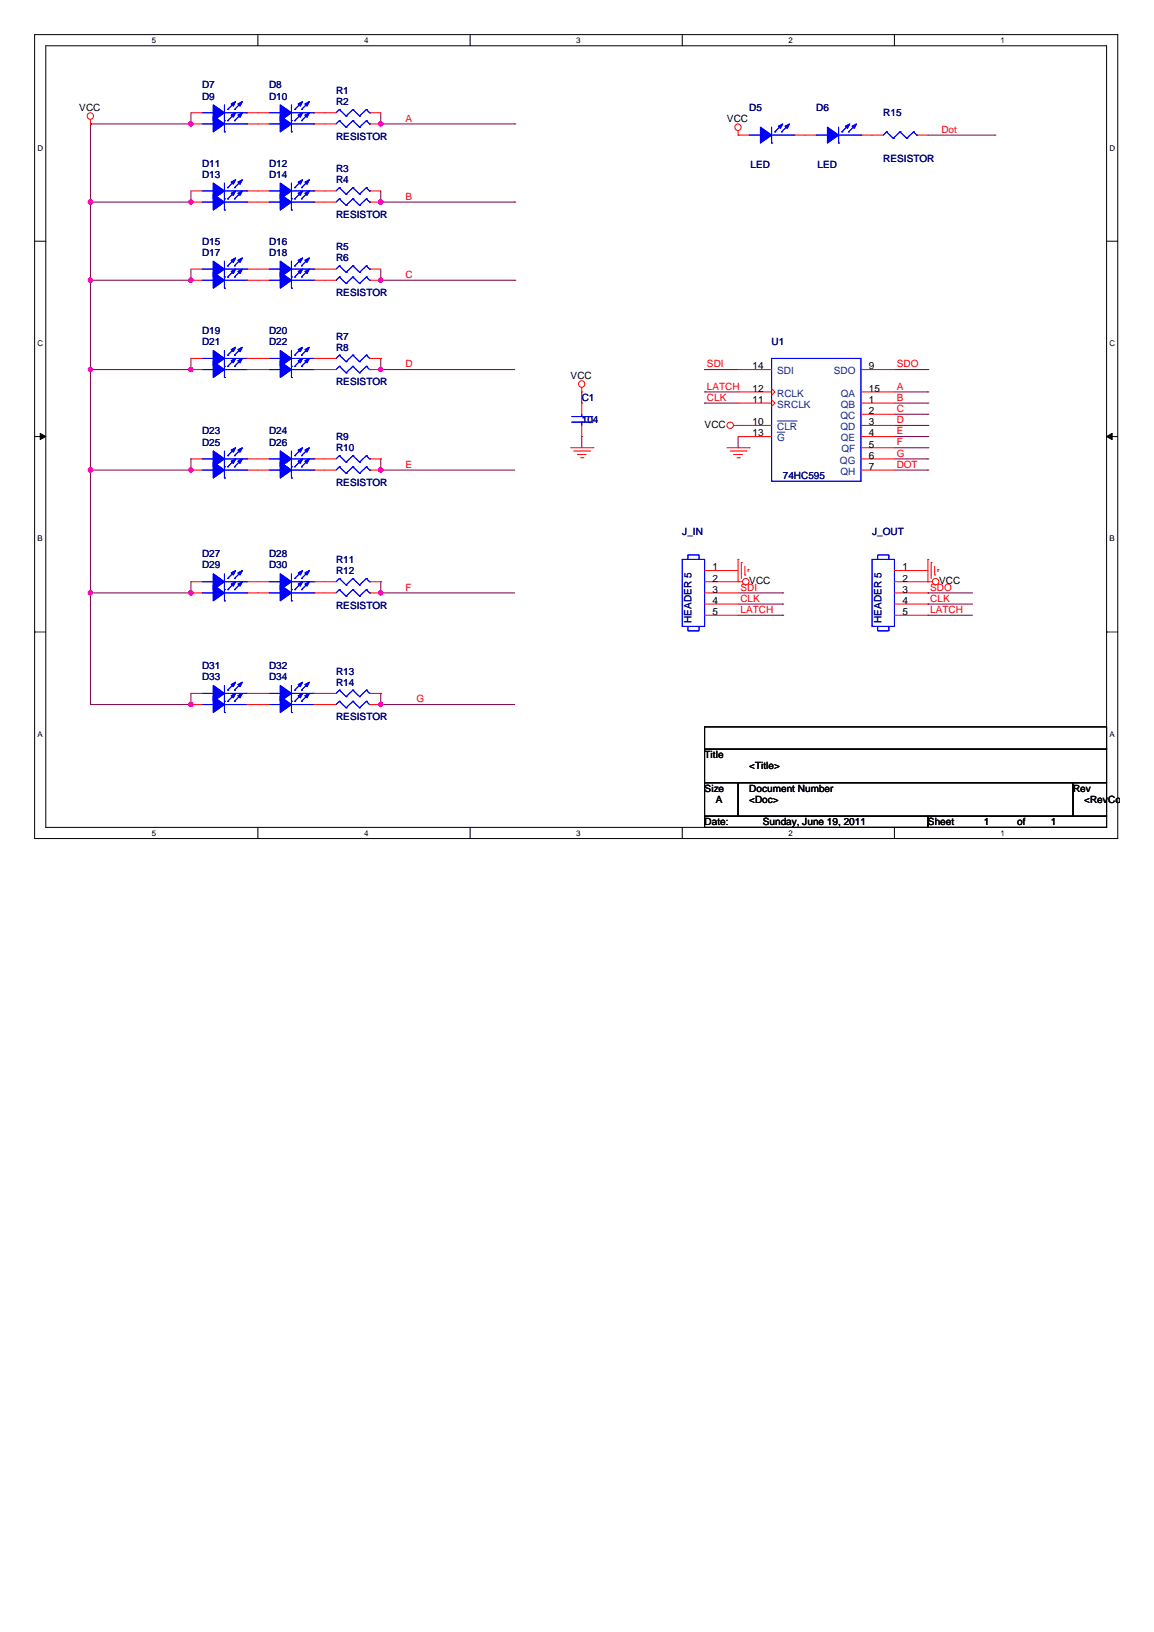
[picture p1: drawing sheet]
<svg xmlns="http://www.w3.org/2000/svg" width="210mm" height="297mm" viewBox="0 0 210 297" stroke-linecap="round" stroke-linejoin="round" font-family="sans-serif">
<path d="M6.3 6.3h197.1v146.3h-197.1zM8.3 8.3h193.1v142.3h-193.1z" fill="none" stroke="#000" stroke-width=".18"/>
<g fill="#fff">
<path d="M27.6 6.5h.8v1.6h-.8z"/>
<path d="M27.6 150.8h.8v1.6h-.8z"/>
</g>
<path d="M46.9 6.3v2M46.9 150.6v2" fill="none" stroke="#000" stroke-width=".18"/>
<g fill="#fff">
<path d="M66.2 6.5h.8v1.6h-.8z"/>
<path d="M66.2 150.8h.8v1.6h-.8z"/>
</g>
<path d="M85.5 6.3v2M85.5 150.6v2" fill="none" stroke="#000" stroke-width=".18"/>
<g fill="#fff">
<path d="M104.9 6.5h.7v1.6h-.7z"/>
<path d="M104.9 150.8h.7v1.6h-.7z"/>
</g>
<path d="M124.2 6.3v2M124.2 150.6v2" fill="none" stroke="#000" stroke-width=".18"/>
<g fill="#fff">
<path d="M143.5 6.5h.7v1.6h-.7z"/>
<path d="M143.5 150.8h.7v1.6h-.7z"/>
</g>
<path d="M162.8 6.3v2M162.8 150.6v2" fill="none" stroke="#000" stroke-width=".18"/>
<g fill="#fff">
<path d="M182.1 6.5h.7v1.6h-.7z"/>
<path d="M182.1 150.8h.7v1.6h-.7z"/>
<path d="M6.8 26.1h1v1.6h-1z"/>
<path d="M201.9 26.1h1v1.6h-1z"/>
<path d="M6.8 61.7h1v1.6h-1z"/>
<path d="M201.9 61.7h1v1.6h-1z"/>
</g>
<path d="M6.3 43.9h2M201.4 43.9h2" fill="none" stroke="#000" stroke-width=".18"/>
<g fill="#fff">
<path d="M6.8 97.2h.9v1.6h-.9z"/>
<path d="M201.9 97.2h.9v1.6h-.9z"/>
</g>
<path d="M6.3 79.5h2M201.4 79.5h2" fill="none" stroke="#000" stroke-width=".18"/>
<path d="M7.3 78.9l1 .6-1 .5zM201.4 79.5l1-.6v1.1z" fill="#000" stroke="#000" stroke-width=".18"/>
<g fill="#fff">
<path d="M6.8 132.8h.9v1.6h-.9z"/>
<path d="M201.9 132.8h.9v1.6h-.9z"/>
</g>
<path d="M6.3 115h2M201.4 115h2M128.2 132.3h73.2v4h-73.2zM128.2 136.3h73.2v6.1h-73.2zM128.2 142.4h6.1v6.1h-6.1zM128.2 148.5h40.7v2.1h-40.7zM134.3 142.4h61v6.1h-61zM168.9 148.5h32.5v2.1h-32.5zM195.3 142.4h6.1v6.1h-6.1z" fill="none" stroke="#000" stroke-width=".18"/>
<g fill="none" stroke="#800040" stroke-width=".18">
<path d="M16.5 22.6h.1M16.5 36.8h.1M16.5 22.6h18.2M16.5 36.8h18.2M16.5 22.6v105.6M34.7 22.6h.1M34.7 36.8h.1M34.7 20.5v2.1M34.7 34.7v2.1M69.3 22.6h.1M69.3 36.8h.1M69.3 20.5v2.1"/>
<path d="M69.3 34.7v2.1M69.3 22.6h24.4M69.3 36.8h24.4M93.7 22.6h.1M93.7 36.8h.1M168.9 24.6h12.2M181.1 24.6h.1M16.5 51h.1M16.5 51h18.2M34.7 51h.1M34.7 49v2M69.3 51h.1"/>
<path d="M69.3 49v2M69.3 51h24.4M93.7 51h.1M16.5 67.3h.1M34.7 65.2h.1M34.7 65.2v2.1h-18.2M69.3 65.2h.1M69.3 67.3h.1M69.3 65.2v2.1M69.3 67.3h24.4M105.9 79.5h.1M105.9 73.4h.1"/>
<path d="M105.9 71.3v2.1M105.9 79.5v2M128.2 67.3h.1M128.2 71.3h.1M128.2 73.4h.1M128.2 67.3h6.1M128.2 71.3h6.1M128.2 73.4h6.1M134.3 79.5v2M162.8 67.3h6.1M162.8 71.3h6.1M162.8 73.4h6.1"/>
<path d="M162.8 75.4h6.1M162.8 77.4h6.1M162.8 79.5h6.1M168.9 67.3h.1M168.9 71.3h.1M168.9 73.4h.1M168.9 75.4h.1M168.9 77.4h.1M168.9 79.5h.1M16.5 85.5h.1M34.7 83.5h.1M34.7 83.5v2h-18.2"/>
<path d="M69.3 83.5h.1M69.3 85.5h.1M69.3 83.5v2M69.3 85.5h24.4M134.3 81.5h.1M162.8 85.5h6.1M162.8 81.5h6.1M162.8 83.5h6.1M168.9 81.5h.1M168.9 83.5h.1M168.9 85.5h.1M16.5 107.9h.1"/>
<path d="M34.7 105.9h.1M34.7 105.9v2h-18.2M69.3 105.9h.1M69.3 107.9h.1M69.3 105.9v2M69.3 107.9h24.4M134.3 107.9h8.1M134.3 109.9h8.1M134.3 112h8.1M142.4 107.9h.1M142.4 109.9h.1M142.4 112h.1"/>
<path d="M168.9 107.9h.1M168.9 109.9h.1M168.9 112h.1M168.9 107.9h8.1M168.9 109.9h8.1M168.9 112h8.1M16.5 128.2h.1M34.7 126.2h.1M34.7 126.2v2h-18.2M69.3 126.2h.1M69.3 128.2h.1M69.3 126.2v2"/>
<path d="M69.3 128.2h24.4"/>
</g>
<g fill="#f0f" stroke="#f0f" stroke-width=".18">
<circle cx="34.7" cy="22.5" r=".4"/>
<circle cx="69.3" cy="22.5" r=".4"/>
<circle cx="34.7" cy="36.8" r=".4"/>
<circle cx="69.3" cy="36.8" r=".4"/>
<circle cx="34.7" cy="51" r=".4"/>
<circle cx="69.3" cy="51" r=".4"/>
<circle cx="34.7" cy="67.2" r=".4"/>
<circle cx="69.3" cy="67.2" r=".4"/>
<circle cx="34.7" cy="85.5" r=".4"/>
<circle cx="69.3" cy="85.5" r=".4"/>
<circle cx="34.7" cy="107.9" r=".4"/>
<circle cx="69.3" cy="107.9" r=".4"/>
<circle cx="34.7" cy="128.2" r=".4"/>
<circle cx="69.3" cy="128.2" r=".4"/>
<circle cx="16.4" cy="107.9" r=".4"/>
<circle cx="16.4" cy="36.8" r=".4"/>
<circle cx="16.4" cy="67.2" r=".4"/>
<circle cx="16.4" cy="51" r=".4"/>
<circle cx="16.4" cy="85.5" r=".4"/>
</g>
<g fill="none" stroke="#f00" stroke-width=".18">
<path d="M16.5 22.6h.1M16.5 21.8v.8M34.7 36.8h2.1M34.7 34.7h2.1M34.7 20.5h2.1M34.7 22.6h2.1M44.9 36.8h4.1M44.9 34.7h4.1M44.9 20.5h4.1M44.9 22.6h4.1M57.1 36.8h4.1M57.1 34.7h4.1"/>
<path d="M57.1 20.5h4.1M57.1 22.6h4.1M67.3 36.8h2M67.3 34.7h2M67.3 20.5h2M67.3 22.6h2M134.3 24.6h.1M134.3 23.8v.8M134.3 24.6h2M144.5 24.6h4M156.7 24.6h4M166.8 24.6h2.1"/>
<path d="M34.7 51h2.1M34.7 49h2.1M44.9 51h4.1M44.9 49h4.1M57.1 51h4.1M57.1 49h4.1M67.3 51h2M67.3 49h2M34.7 65.2h2.1M34.7 67.3h2.1M44.9 65.2h4.1M44.9 67.3h4.1"/>
<path d="M57.1 65.2h4.1M57.1 67.3h4.1M67.3 65.2h2M67.3 67.3h2M105.9 71.3h.1M105.9 70.5v.8M105.9 73.4v2M105.9 77.4v2.1M133.5 77.4h6.9M134.3 77.4h.1M134.3 67.3h6.1M134.3 79.5h6.1"/>
<path d="M134.3 73.4h6.1M134.3 71.3h6.1M140.4 72.8l.6 .6-.6 .5M140.4 70.7l.6 .6-.6 .6M156.7 77.4h6.1M156.7 67.3h6.1M156.7 79.5h6.1M156.7 73.4h6.1M156.7 71.3h6.1M156.7 75.4h6.1M34.7 85.5h2.1M34.7 83.5h2.1"/>
<path d="M44.9 85.5h4.1M44.9 83.5h4.1M57.1 85.5h4.1M57.1 83.5h4.1M67.3 85.5h2M67.3 83.5h2M103.8 81.5h4.1M104.4 82.1h2.9M105.1 82.7h.1M105.1 82.7h1.6M105.7 83.3h.4M106.1 83.3h.1"/>
<path d="M107.3 82.1h.1M107.9 81.5h.1M132.3 81.5h4M132.9 82.1h2.9M133.5 82.7h.1M133.5 82.7h1.6M134.1 83.3h.4M134.5 83.3h.1M135.8 82.1h.1M136.3 81.5h.1M156.7 81.5h6.1M156.7 85.5h6.1"/>
<path d="M156.7 83.5h6.1M34.7 105.9h2.1M34.7 107.9h2.1M44.9 105.9h4.1M44.9 107.9h4.1M57.1 105.9h4.1M57.1 107.9h4.1M67.3 105.9h2M67.3 107.9h2M128.2 105.9h6.9M128.2 107.9h6.1M128.2 103.8h6.1"/>
<path d="M128.2 109.9h6.1M128.2 112h6.1M134.3 105.9h.1M134.3 101.8h.1M134.3 101.8v4.1M134.9 102.4h.1M134.9 102.4v2.9M135.5 104.6h.1M135.5 103v1.6M136.1 103.6h.1M136.1 103.6v.4M162.8 105.9h6.9"/>
<path d="M162.8 107.9h6.1M162.8 103.8h6.1M162.8 109.9h6.1M162.8 112h6.1M168.9 105.9h.1M168.9 101.8h.1M168.9 101.8v4.1M169.5 102.4h.1M169.5 102.4v2.9M170.1 104.6h.1M170.1 103v1.6M170.7 103.6h.1"/>
<path d="M170.7 103.6v.4M34.7 126.2h2.1M34.7 128.2h2.1M44.9 126.2h4.1M44.9 128.2h4.1M57.1 126.2h4.1M57.1 128.2h4.1M67.3 126.2h2M67.3 128.2h2"/>
<circle cx="16.4" cy="21.1" r=".58"/>
<circle cx="134.3" cy="23.1" r=".58"/>
<circle cx="105.8" cy="69.9" r=".58"/>
<circle cx="132.9" cy="77.4" r=".58"/>
<circle cx="135.7" cy="105.9" r=".58"/>
<circle cx="170.3" cy="105.9" r=".58"/>
</g>
<g fill="none" stroke="#00f" stroke-width=".18">
<path d="M40.8 19.1v4.9M41.4 19.9h.1M42.7 19.9h.1M42.7 18.7l-1.3 1.2M43.9 18.7l-1.2 1.2M53 19.1v4.9M53.6 19.9h.1M54.9 19.9h.1M54.9 18.7l-1.3 1.2M56.1 18.7l-1.2 1.2M61.8 19.9h.1M61.8 19.9l-.6 .6"/>
<path d="M61.8 19.9l1.2 1.2M64.2 19.9h.1M64.2 19.9l-1.2 1.2M64.2 19.9l1.2 1.2M66.7 19.9h.1M66.7 19.9l-1.3 1.2M66.7 19.9l.6 .6M36.8 34.7h2M36.8 20.5h2M36.8 36.8h2M36.8 22.6h2M38.8 34.7h.1"/>
<path d="M38.8 20.5h.1M38.8 36.8h.1M38.8 22.6h.1M40.8 36.2h.1M40.8 22h.1M40.8 38.2h.1M40.8 24h.1M40.8 33.3v4.9M40.8 34.7h4.1M40.8 20.5h4.1M40.8 36.8h4.1M40.8 22.6h4.1"/>
<path d="M41.4 34.2h.1M41.4 36.2h.1M41.4 22h.1M42.7 34.2h.1M42.7 36.2h.1M42.7 22h.1M42.7 32.9l-1.3 1.3M42.7 35l-1.3 1.2M42.7 20.7l-1.3 1.3M43.9 32.9l-1.2 1.3M43.9 35l-1.2 1.2M43.9 20.7l-1.2 1.3"/>
<path d="M44.9 34.7h.1M44.9 20.5h.1M44.9 36.8h.1M44.9 22.6h.1M49 34.7h2M49 20.5h2M49 36.8h2M49 22.6h2M51 34.7h.1M51 20.5h.1M51 36.8h.1M51 22.6h.1"/>
<path d="M53 36.2h.1M53 22h.1M53 38.2h.1M53 24h.1M53 33.3v4.9M53 34.7h4.1M53 20.5h4.1M53 36.8h4.1M53 22.6h4.1M53.6 34.2h.1M53.6 36.2h.1M53.6 22h.1"/>
<path d="M54.9 34.2h.1M54.9 36.2h.1M54.9 22h.1M54.9 20.7l-1.3 1.3M54.9 35l-1.3 1.2M54.9 32.9l-1.3 1.3M56.1 20.7l-1.2 1.3M56.1 35l-1.2 1.2M56.1 32.9l-1.2 1.3M57.1 34.7h.1M57.1 20.5h.1M57.1 36.8h.1"/>
<path d="M57.1 22.6h.1M61.8 36.2h.1M61.8 22h.1M61.8 34.2h.1M61.8 36.2l-.6 .6M61.8 36.2l1.2 1.2M61.8 22l-.6 .6M61.8 22l1.2 1.1M61.8 34.2l-.6 .5M61.8 34.2l1.2 1.1M63 37.4h.1M63 21.1h.1"/>
<path d="M63 23.1h.1M63 35.3h.1M64.2 36.2h.1M64.2 22h.1M64.2 34.2h.1M64.2 36.2l-1.2 1.2M64.2 36.2l1.2 1.2M64.2 22l-1.2 1.1M64.2 22l1.2 1.1M64.2 34.2l-1.2 1.1M64.2 34.2l1.2 1.1M65.4 37.4h.1"/>
<path d="M65.4 21.1h.1M65.4 23.1h.1M65.4 35.3h.1M66.7 36.2h.1M66.7 22h.1M66.7 34.2h.1M66.7 36.2l-1.3 1.2M66.7 36.2l.6 .6M66.7 22l-1.3 1.1M66.7 22l.6 .6M66.7 34.2l-1.3 1.1M66.7 34.2l.6 .5"/>
<path d="M67.3 36.8h.1M67.3 20.5h.1M67.3 22.6h.1M67.3 34.7h.1M136.3 24.6h2.1M138.4 24.6h.1M140.4 26h.1M140.4 23.1v2.9M140.4 24.6h4.1M141 24h.1M142.2 24h.1M142.2 22.8l-1.2 1.2"/>
<path d="M143.5 22.8l-1.3 1.2M144.5 24.6h.1M148.5 24.6h2.1M150.6 24.6h.1M152.6 26h.1M152.6 24.6h4.1M152.6 23.1v2.9M153.2 24h.1M154.4 24h.1M154.4 22.8l-1.2 1.2M155.7 22.8l-1.3 1.2M156.7 24.6h.1"/>
<path d="M161.3 24h.1M161.3 24l-.6 .6M161.3 24l1.3 1.2M162.6 25.2h.1M163.8 24h.1M163.8 24l-1.2 1.2M163.8 24l1.2 1.2M165 25.2h.1M166.2 24h.1M166.2 24l-1.2 1.2M166.2 24l.6 .6M166.8 24.6h.1"/>
<path d="M36.8 49h2M36.8 51h2M38.8 49h.1M38.8 51h.1M40.8 50.4h.1M40.8 52.4h.1M40.8 47.5v4.9M40.8 49h4.1M40.8 51h4.1M41.4 48.4h.1M41.4 50.4h.1M42.7 48.4h.1"/>
<path d="M42.7 50.4h.1M42.7 47.2l-1.3 1.2M42.7 49.2l-1.3 1.2M43.9 47.2l-1.2 1.2M43.9 49.2l-1.2 1.2M44.9 49h.1M44.9 51h.1M49 49h2M49 51h2M51 49h.1M51 51h.1M53 50.4h.1"/>
<path d="M53 52.4h.1M53 47.5v4.9M53 49h4.1M53 51h4.1M53.6 48.4h.1M53.6 50.4h.1M54.9 48.4h.1M54.9 50.4h.1M54.9 47.2l-1.3 1.2M54.9 49.2l-1.3 1.2M56.1 47.2l-1.2 1.2M56.1 49.2l-1.2 1.2"/>
<path d="M57.1 49h.1M57.1 51h.1M61.8 50.4h.1M61.8 48.4h.1M61.8 50.4l-.6 .6M61.8 50.4l1.2 1.2M61.8 48.4l-.6 .6M61.8 48.4l1.2 1.2M63 51.6h.1M63 49.6h.1M64.2 50.4h.1M64.2 48.4h.1"/>
<path d="M64.2 50.4l-1.2 1.2M64.2 50.4l1.2 1.2M64.2 48.4l-1.2 1.2M64.2 48.4l1.2 1.2M65.4 51.6h.1M65.4 49.6h.1M66.7 50.4h.1M66.7 48.4h.1M66.7 50.4l-1.3 1.2M66.7 50.4l.6 .6M66.7 48.4l-1.3 1.2M66.7 48.4l.6 .6"/>
<path d="M67.3 51h.1M67.3 49h.1M36.8 65.2h2M36.8 67.3h2M38.8 65.2h.1M38.8 67.3h.1M40.8 66.7h.1M40.8 68.7h.1M40.8 63.8v4.9M40.8 65.2h4.1M40.8 67.3h4.1M41.4 64.6h.1"/>
<path d="M41.4 66.7h.1M42.7 64.6h.1M42.7 66.7h.1M42.7 63.4l-1.3 1.2M42.7 65.4l-1.3 1.3M43.9 63.4l-1.2 1.2M43.9 65.4l-1.2 1.3M44.9 65.2h.1M44.9 67.3h.1M49 65.2h2M49 67.3h2M51 65.2h.1"/>
<path d="M51 67.3h.1M53 66.7h.1M53 68.7h.1M53 63.8v4.9M53 65.2h4.1M53 67.3h4.1M53.6 64.6h.1M53.6 66.7h.1M54.9 64.6h.1M54.9 66.7h.1M54.9 63.4l-1.3 1.2M54.9 65.4l-1.3 1.3"/>
<path d="M56.1 63.4l-1.2 1.2M56.1 65.4l-1.2 1.3M57.1 65.2h.1M57.1 67.3h.1M61.8 64.6h.1M61.8 66.7h.1M61.8 64.6l-.6 .6M61.8 64.6l1.2 1.2M61.8 66.7l-.6 .6M61.8 66.7l1.2 1.2M63 65.8h.1M63 67.9h.1"/>
<path d="M64.2 64.6h.1M64.2 66.7h.1M64.2 64.6l-1.2 1.2M64.2 64.6l1.2 1.2M64.2 66.7l-1.2 1.2M64.2 66.7l1.2 1.2M65.4 65.8h.1M65.4 67.9h.1M66.7 64.6h.1M66.7 66.7h.1M66.7 64.6l-1.3 1.2M66.7 64.6l.6 .6"/>
<path d="M66.7 66.7l-1.3 1.2M66.7 66.7l.6 .6M67.3 65.2h.1M67.3 67.3h.1M104 76.8h3.7M104 75.8h3.7M105.9 75.8h.1M105.9 76.8h.1M105.9 75.4v.4M105.9 76.8v.6M107.7 76.8h.1M107.7 75.8h.1"/>
<path d="M140.4 65.2h16.3v22.4h-16.3zM36.8 85.5h2M36.8 83.5h2M38.8 85.5h.1M38.8 83.5h.1M40.8 87h.1M40.8 85h.1M40.8 82.1v4.9M40.8 85.5h4.1M40.8 83.5h4.1M41.4 85h.1M41.4 82.9h.1"/>
<path d="M42.7 85h.1M42.7 82.9h.1M42.7 83.7l-1.3 1.3M42.7 81.7l-1.3 1.2M43.9 83.7l-1.2 1.3M43.9 81.7l-1.2 1.2M44.9 85.5h.1M44.9 83.5h.1M49 85.5h2M49 83.5h2M51 85.5h.1M51 83.5h.1"/>
<path d="M53 87h.1M53 85h.1M53 82.1v4.9M53 85.5h4.1M53 83.5h4.1M53.6 85h.1M53.6 82.9h.1M54.9 85h.1M54.9 82.9h.1M54.9 83.7l-1.3 1.3M54.9 81.7l-1.3 1.2M56.1 83.7l-1.2 1.3"/>
<path d="M56.1 81.7l-1.2 1.2M57.1 85.5h.1M57.1 83.5h.1M61.8 82.9h.1M61.8 85h.1M61.8 85l-.6 .5M61.8 82.9l-.6 .6M61.8 82.9l1.2 1.2M61.8 85l1.2 1.1M63 84.1h.1M63 86.1h.1M64.2 82.9h.1"/>
<path d="M64.2 85h.1M64.2 82.9l-1.2 1.2M64.2 82.9l1.2 1.2M64.2 85l-1.2 1.1M64.2 85l1.2 1.1M65.4 84.1h.1M65.4 86.1h.1M66.7 82.9h.1M66.7 85h.1M66.7 82.9l-1.3 1.2M66.7 82.9l.6 .6M66.7 85l-1.3 1.1"/>
<path d="M66.7 85l.6 .5M67.3 83.5h.1M67.3 85.5h.1M36.8 105.9h2M36.8 107.9h2M38.8 105.9h.1M38.8 107.9h.1M40.8 107.3h.1M40.8 109.3h.1M40.8 104.4v4.9M40.8 105.9h4.1M40.8 107.9h4.1"/>
<path d="M41.4 105.3h.1M41.4 107.3h.1M42.7 105.3h.1M42.7 107.3h.1M42.7 104l-1.3 1.3M42.7 106.1l-1.3 1.2M43.9 104l-1.2 1.3M43.9 106.1l-1.2 1.2M44.9 105.9h.1M44.9 107.9h.1M49 105.9h2M49 107.9h2"/>
<path d="M51 105.9h.1M51 107.9h.1M53 107.3h.1M53 109.3h.1M53 104.4v4.9M53 105.9h4.1M53 107.9h4.1M53.6 105.3h.1M53.6 107.3h.1M54.9 105.3h.1M54.9 107.3h.1M54.9 104l-1.3 1.3"/>
<path d="M54.9 106.1l-1.3 1.2M56.1 104l-1.2 1.3M56.1 106.1l-1.2 1.2M57.1 105.9h.1M57.1 107.9h.1M61.8 107.3h.1M61.8 105.3h.1M61.8 107.3l-.6 .6M61.8 107.3l1.2 1.2M61.8 105.3l-.6 .6M61.8 105.3l1.2 1.2M63 108.5h.1"/>
<path d="M63 106.5h.1M64.2 107.3h.1M64.2 105.3h.1M64.2 107.3l-1.2 1.2M64.2 107.3l1.2 1.2M64.2 105.3l-1.2 1.2M64.2 105.3l1.2 1.2M65.4 108.5h.1M65.4 106.5h.1M66.7 107.3h.1M66.7 105.3h.1M66.7 107.3l-1.3 1.2"/>
<path d="M66.7 107.3l.6 .6M66.7 105.3l-1.3 1.2M66.7 105.3l.6 .6M67.3 107.9h.1M67.3 105.9h.1M124.2 101.8h4v12.2h-4zM125.2 101.8v-.8h2v.8M125.2 114v.8h2v-.8M158.7 101.8h4.1v12.2h-4.1zM159.7 101.8v-.8h2v.8M159.7 114v.8h2v-.8M36.8 126.2h2"/>
<path d="M36.8 128.2h2M38.8 128.2h.1M38.8 126.2h.1M40.8 129.7h.1M40.8 127.6h.1M40.8 126.2h4.1M40.8 124.7v5M40.8 128.2h4.1M41.4 127.6h.1M41.4 125.6h.1M42.7 127.6h.1M42.7 125.6h.1"/>
<path d="M42.7 126.4l-1.3 1.2M42.7 124.4l-1.3 1.2M43.9 126.4l-1.2 1.2M43.9 124.4l-1.2 1.2M44.9 128.2h.1M44.9 126.2h.1M49 126.2h2M49 128.2h2M51 126.2h.1M51 128.2h.1M53 127.6h.1M53 129.7h.1"/>
<path d="M53 124.7v5M53 126.2h4.1M53 128.2h4.1M53.6 125.6h.1M53.6 127.6h.1M54.9 125.6h.1M54.9 127.6h.1M54.9 124.4l-1.3 1.2M54.9 126.4l-1.3 1.2M56.1 124.4l-1.2 1.2M56.1 126.4l-1.2 1.2M57.1 126.2h.1"/>
<path d="M57.1 128.2h.1M61.8 125.6h.1M61.8 127.6h.1M61.8 125.6l-.6 .6M61.8 125.6l1.2 1.2M61.8 127.6l-.6 .6M61.8 127.6l1.2 1.2M63 126.8h.1M63 128.8h.1M64.2 125.6h.1M64.2 127.6h.1M64.2 125.6l-1.2 1.2"/>
<path d="M64.2 125.6l1.2 1.2M64.2 127.6l-1.2 1.2M64.2 127.6l1.2 1.2M65.4 126.8h.1M65.4 128.8h.1M66.7 125.6h.1M66.7 127.6h.1M66.7 125.6l-1.3 1.2M66.7 125.6l.6 .6M66.7 127.6l-1.3 1.2M66.7 127.6l.6 .6M67.3 126.2h.1"/>
<path d="M67.3 128.2h.1"/>
</g>
<g fill="#00f" stroke="#00f" stroke-width=".18">
<path d="M51 124.7l2 1.5-2 1.4z" fill-rule="evenodd"/>
<path d="M55.5 124.6l.8-.4-.4 .8z" fill-rule="evenodd"/>
<path d="M54.3 124.6l.8-.4-.5 .8z" fill-rule="evenodd"/>
<path d="M51 124.7l2 1.5-2 1.4z" fill-rule="evenodd"/>
<path d="M55.5 124.6l.8-.4-.4 .8z" fill-rule="evenodd"/>
<path d="M54.3 124.6l.8-.4-.5 .8z" fill-rule="evenodd"/>
<path d="M38.8 84.1l2 1.4-2 1.5z" fill-rule="evenodd"/>
<path d="M43.3 83.9l.8-.4-.4 .8z" fill-rule="evenodd"/>
<path d="M42.1 83.9l.8-.4-.4 .8z" fill-rule="evenodd"/>
<path d="M38.8 84.1l2 1.4-2 1.5z" fill-rule="evenodd"/>
<path d="M43.3 83.9l.8-.4-.4 .8z" fill-rule="evenodd"/>
<path d="M42.1 83.9l.8-.4-.4 .8z" fill-rule="evenodd"/>
<path d="M38.8 126.8l2 1.4-2 1.5z" fill-rule="evenodd"/>
<path d="M43.3 126.6l.8-.4-.4 .8z" fill-rule="evenodd"/>
<path d="M42.1 126.6l.8-.4-.4 .8z" fill-rule="evenodd"/>
<path d="M38.8 126.8l2 1.4-2 1.5z" fill-rule="evenodd"/>
<path d="M43.3 126.6l.8-.4-.4 .8z" fill-rule="evenodd"/>
<path d="M42.1 126.6l.8-.4-.4 .8z" fill-rule="evenodd"/>
<path d="M51 84.1l2 1.4-2 1.5z" fill-rule="evenodd"/>
<path d="M55.5 83.9l.8-.4-.4 .8z" fill-rule="evenodd"/>
<path d="M54.3 83.9l.8-.4-.5 .8z" fill-rule="evenodd"/>
<path d="M51 84.1l2 1.4-2 1.5z" fill-rule="evenodd"/>
<path d="M55.5 83.9l.8-.4-.4 .8z" fill-rule="evenodd"/>
<path d="M54.3 83.9l.8-.4-.5 .8z" fill-rule="evenodd"/>
<path d="M38.8 104.4l2 1.5-2 1.4z" fill-rule="evenodd"/>
<path d="M43.3 104.3l.8-.5-.4 .8z" fill-rule="evenodd"/>
<path d="M42.1 104.3l.8-.5-.4 .8z" fill-rule="evenodd"/>
<path d="M38.8 104.4l2 1.5-2 1.4z" fill-rule="evenodd"/>
<path d="M43.3 104.3l.8-.5-.4 .8z" fill-rule="evenodd"/>
<path d="M42.1 104.3l.8-.5-.4 .8z" fill-rule="evenodd"/>
<path d="M38.8 33.3l2 1.4-2 1.5z" fill-rule="evenodd"/>
<path d="M43.3 33.1l.8-.4-.4 .8z" fill-rule="evenodd"/>
<path d="M42.1 33.1l.8-.4-.4 .8z" fill-rule="evenodd"/>
<path d="M38.8 33.3l2 1.4-2 1.5z" fill-rule="evenodd"/>
<path d="M43.3 33.1l.8-.4-.4 .8z" fill-rule="evenodd"/>
<path d="M42.1 33.1l.8-.4-.4 .8z" fill-rule="evenodd"/>
<path d="M51 126.8l2 1.4-2 1.5z" fill-rule="evenodd"/>
<path d="M55.5 126.6l.8-.4-.4 .8z" fill-rule="evenodd"/>
<path d="M54.3 126.6l.8-.4-.5 .8z" fill-rule="evenodd"/>
<path d="M51 126.8l2 1.4-2 1.5z" fill-rule="evenodd"/>
<path d="M55.5 126.6l.8-.4-.4 .8z" fill-rule="evenodd"/>
<path d="M54.3 126.6l.8-.4-.5 .8z" fill-rule="evenodd"/>
<path d="M38.8 19.1l2 1.4-2 1.5z" fill-rule="evenodd"/>
<path d="M43.3 18.9l.8-.4-.4 .8z" fill-rule="evenodd"/>
<path d="M42.1 18.9l.8-.4-.4 .8z" fill-rule="evenodd"/>
<path d="M38.8 19.1l2 1.4-2 1.5z" fill-rule="evenodd"/>
<path d="M43.3 18.9l.8-.4-.4 .8z" fill-rule="evenodd"/>
<path d="M42.1 18.9l.8-.4-.4 .8z" fill-rule="evenodd"/>
<path d="M38.8 47.5l2 1.5-2 1.4z" fill-rule="evenodd"/>
<path d="M43.3 47.4l.8-.5-.4 .8z" fill-rule="evenodd"/>
<path d="M42.1 47.4l.8-.5-.4 .8z" fill-rule="evenodd"/>
<path d="M38.8 47.5l2 1.5-2 1.4z" fill-rule="evenodd"/>
<path d="M43.3 47.4l.8-.5-.4 .8z" fill-rule="evenodd"/>
<path d="M42.1 47.4l.8-.5-.4 .8z" fill-rule="evenodd"/>
<path d="M51 104.4l2 1.5-2 1.4z" fill-rule="evenodd"/>
<path d="M55.5 104.3l.8-.5-.4 .8z" fill-rule="evenodd"/>
<path d="M54.3 104.3l.8-.5-.5 .8z" fill-rule="evenodd"/>
<path d="M51 104.4l2 1.5-2 1.4z" fill-rule="evenodd"/>
<path d="M55.5 104.3l.8-.5-.4 .8z" fill-rule="evenodd"/>
<path d="M54.3 104.3l.8-.5-.5 .8z" fill-rule="evenodd"/>
<path d="M51 33.3l2 1.4-2 1.5z" fill-rule="evenodd"/>
<path d="M55.5 33.1l.8-.4-.4 .8z" fill-rule="evenodd"/>
<path d="M54.3 33.1l.8-.4-.5 .8z" fill-rule="evenodd"/>
<path d="M51 33.3l2 1.4-2 1.5z" fill-rule="evenodd"/>
<path d="M55.5 33.1l.8-.4-.4 .8z" fill-rule="evenodd"/>
<path d="M54.3 33.1l.8-.4-.5 .8z" fill-rule="evenodd"/>
<path d="M138.4 23.1l2 1.5-2 1.4z" fill-rule="evenodd"/>
<path d="M142.9 23l.8-.4-.5 .8z" fill-rule="evenodd"/>
<path d="M141.6 23l.8-.4-.4 .8z" fill-rule="evenodd"/>
<path d="M138.4 23.1l2 1.5-2 1.4z" fill-rule="evenodd"/>
<path d="M142.9 23l.8-.4-.5 .8z" fill-rule="evenodd"/>
<path d="M141.6 23l.8-.4-.4 .8z" fill-rule="evenodd"/>
<path d="M51 19.1l2 1.4-2 1.5z" fill-rule="evenodd"/>
<path d="M55.5 18.9l.8-.4-.4 .8z" fill-rule="evenodd"/>
<path d="M54.3 18.9l.8-.4-.5 .8z" fill-rule="evenodd"/>
<path d="M51 19.1l2 1.4-2 1.5z" fill-rule="evenodd"/>
<path d="M55.5 18.9l.8-.4-.4 .8z" fill-rule="evenodd"/>
<path d="M54.3 18.9l.8-.4-.5 .8z" fill-rule="evenodd"/>
<path d="M51 47.5l2 1.5-2 1.4z" fill-rule="evenodd"/>
<path d="M55.5 47.4l.8-.5-.4 .8z" fill-rule="evenodd"/>
<path d="M54.3 47.4l.8-.5-.5 .8z" fill-rule="evenodd"/>
<path d="M51 47.5l2 1.5-2 1.4z" fill-rule="evenodd"/>
<path d="M55.5 47.4l.8-.5-.4 .8z" fill-rule="evenodd"/>
<path d="M54.3 47.4l.8-.5-.5 .8z" fill-rule="evenodd"/>
<path d="M38.8 63.8l2 1.4-2 1.5z" fill-rule="evenodd"/>
<path d="M43.3 63.6l.8-.4-.4 .8z" fill-rule="evenodd"/>
<path d="M42.1 63.6l.8-.4-.4 .8z" fill-rule="evenodd"/>
<path d="M38.8 63.8l2 1.4-2 1.5z" fill-rule="evenodd"/>
<path d="M43.3 63.6l.8-.4-.4 .8z" fill-rule="evenodd"/>
<path d="M42.1 63.6l.8-.4-.4 .8z" fill-rule="evenodd"/>
<path d="M38.8 106.5l2 1.4-2 1.4z" fill-rule="evenodd"/>
<path d="M43.3 106.3l.8-.4-.4 .8z" fill-rule="evenodd"/>
<path d="M42.1 106.3l.8-.4-.4 .8z" fill-rule="evenodd"/>
<path d="M38.8 106.5l2 1.4-2 1.4z" fill-rule="evenodd"/>
<path d="M43.3 106.3l.8-.4-.4 .8z" fill-rule="evenodd"/>
<path d="M42.1 106.3l.8-.4-.4 .8z" fill-rule="evenodd"/>
<path d="M38.8 35.3l2 1.5-2 1.4z" fill-rule="evenodd"/>
<path d="M43.3 35.2l.8-.5-.4 .9z" fill-rule="evenodd"/>
<path d="M42.1 35.2l.8-.5-.4 .9z" fill-rule="evenodd"/>
<path d="M38.8 35.3l2 1.5-2 1.4z" fill-rule="evenodd"/>
<path d="M43.3 35.2l.8-.5-.4 .9z" fill-rule="evenodd"/>
<path d="M42.1 35.2l.8-.5-.4 .9z" fill-rule="evenodd"/>
<path d="M38.8 49.6l2 1.4-2 1.4z" fill-rule="evenodd"/>
<path d="M43.3 49.4l.8-.4-.4 .8z" fill-rule="evenodd"/>
<path d="M42.1 49.4l.8-.4-.4 .8z" fill-rule="evenodd"/>
<path d="M38.8 49.6l2 1.4-2 1.4z" fill-rule="evenodd"/>
<path d="M43.3 49.4l.8-.4-.4 .8z" fill-rule="evenodd"/>
<path d="M42.1 49.4l.8-.4-.4 .8z" fill-rule="evenodd"/>
<path d="M150.6 23.1l2 1.5-2 1.4z" fill-rule="evenodd"/>
<path d="M155.1 23l.8-.4-.5 .8z" fill-rule="evenodd"/>
<path d="M153.8 23l.8-.4-.4 .8z" fill-rule="evenodd"/>
<path d="M150.6 23.1l2 1.5-2 1.4z" fill-rule="evenodd"/>
<path d="M155.1 23l.8-.4-.5 .8z" fill-rule="evenodd"/>
<path d="M153.8 23l.8-.4-.4 .8z" fill-rule="evenodd"/>
<path d="M38.8 21.1l2 1.5-2 1.4z" fill-rule="evenodd"/>
<path d="M43.3 20.9l.8-.4-.4 .8z" fill-rule="evenodd"/>
<path d="M42.1 20.9l.8-.4-.4 .8z" fill-rule="evenodd"/>
<path d="M38.8 21.1l2 1.5-2 1.4z" fill-rule="evenodd"/>
<path d="M43.3 20.9l.8-.4-.4 .8z" fill-rule="evenodd"/>
<path d="M42.1 20.9l.8-.4-.4 .8z" fill-rule="evenodd"/>
<path d="M51 63.8l2 1.4-2 1.5z" fill-rule="evenodd"/>
<path d="M55.5 63.6l.8-.4-.4 .8z" fill-rule="evenodd"/>
<path d="M54.3 63.6l.8-.4-.5 .8z" fill-rule="evenodd"/>
<path d="M51 63.8l2 1.4-2 1.5z" fill-rule="evenodd"/>
<path d="M55.5 63.6l.8-.4-.4 .8z" fill-rule="evenodd"/>
<path d="M54.3 63.6l.8-.4-.5 .8z" fill-rule="evenodd"/>
<path d="M51 106.5l2 1.4-2 1.4z" fill-rule="evenodd"/>
<path d="M55.5 106.3l.8-.4-.4 .8z" fill-rule="evenodd"/>
<path d="M54.3 106.3l.8-.4-.5 .8z" fill-rule="evenodd"/>
<path d="M51 106.5l2 1.4-2 1.4z" fill-rule="evenodd"/>
<path d="M55.5 106.3l.8-.4-.4 .8z" fill-rule="evenodd"/>
<path d="M54.3 106.3l.8-.4-.5 .8z" fill-rule="evenodd"/>
<path d="M51 35.3l2 1.5-2 1.4z" fill-rule="evenodd"/>
<path d="M55.5 35.2l.8-.5-.4 .9z" fill-rule="evenodd"/>
<path d="M54.3 35.2l.8-.5-.5 .9z" fill-rule="evenodd"/>
<path d="M51 35.3l2 1.5-2 1.4z" fill-rule="evenodd"/>
<path d="M55.5 35.2l.8-.5-.4 .9z" fill-rule="evenodd"/>
<path d="M54.3 35.2l.8-.5-.5 .9z" fill-rule="evenodd"/>
<path d="M51 49.6l2 1.4-2 1.4z" fill-rule="evenodd"/>
<path d="M55.5 49.4l.8-.4-.4 .8z" fill-rule="evenodd"/>
<path d="M54.3 49.4l.8-.4-.5 .8z" fill-rule="evenodd"/>
<path d="M51 49.6l2 1.4-2 1.4z" fill-rule="evenodd"/>
<path d="M55.5 49.4l.8-.4-.4 .8z" fill-rule="evenodd"/>
<path d="M54.3 49.4l.8-.4-.5 .8z" fill-rule="evenodd"/>
<path d="M38.8 65.8l2 1.5-2 1.4z" fill-rule="evenodd"/>
<path d="M43.3 65.7l.8-.5-.4 .8z" fill-rule="evenodd"/>
<path d="M42.1 65.7l.8-.5-.4 .8z" fill-rule="evenodd"/>
<path d="M38.8 65.8l2 1.5-2 1.4z" fill-rule="evenodd"/>
<path d="M43.3 65.7l.8-.5-.4 .8z" fill-rule="evenodd"/>
<path d="M42.1 65.7l.8-.5-.4 .8z" fill-rule="evenodd"/>
<path d="M51 21.1l2 1.5-2 1.4z" fill-rule="evenodd"/>
<path d="M55.5 20.9l.8-.4-.4 .8z" fill-rule="evenodd"/>
<path d="M54.3 20.9l.8-.4-.5 .8z" fill-rule="evenodd"/>
<path d="M51 21.1l2 1.5-2 1.4z" fill-rule="evenodd"/>
<path d="M55.5 20.9l.8-.4-.4 .8z" fill-rule="evenodd"/>
<path d="M54.3 20.9l.8-.4-.5 .8z" fill-rule="evenodd"/>
<path d="M38.8 82.1l2 1.4-2 1.5z" fill-rule="evenodd"/>
<path d="M43.3 81.9l.8-.4-.4 .8z" fill-rule="evenodd"/>
<path d="M42.1 81.9l.8-.4-.4 .8z" fill-rule="evenodd"/>
<path d="M38.8 82.1l2 1.4-2 1.5z" fill-rule="evenodd"/>
<path d="M43.3 81.9l.8-.4-.4 .8z" fill-rule="evenodd"/>
<path d="M42.1 81.9l.8-.4-.4 .8z" fill-rule="evenodd"/>
<path d="M38.8 124.7l2 1.5-2 1.4z" fill-rule="evenodd"/>
<path d="M43.3 124.6l.8-.4-.4 .8z" fill-rule="evenodd"/>
<path d="M42.1 124.6l.8-.4-.4 .8z" fill-rule="evenodd"/>
<path d="M38.8 124.7l2 1.5-2 1.4z" fill-rule="evenodd"/>
<path d="M43.3 124.6l.8-.4-.4 .8z" fill-rule="evenodd"/>
<path d="M42.1 124.6l.8-.4-.4 .8z" fill-rule="evenodd"/>
<path d="M51 65.8l2 1.5-2 1.4z" fill-rule="evenodd"/>
<path d="M55.5 65.7l.8-.5-.4 .8z" fill-rule="evenodd"/>
<path d="M54.3 65.7l.8-.5-.5 .8z" fill-rule="evenodd"/>
<path d="M51 65.8l2 1.5-2 1.4z" fill-rule="evenodd"/>
<path d="M55.5 65.7l.8-.5-.4 .8z" fill-rule="evenodd"/>
<path d="M54.3 65.7l.8-.5-.5 .8z" fill-rule="evenodd"/>
<path d="M51 82.1l2 1.4-2 1.5z" fill-rule="evenodd"/>
<path d="M55.5 81.9l.8-.4-.4 .8z" fill-rule="evenodd"/>
<path d="M54.3 81.9l.8-.4-.5 .8z" fill-rule="evenodd"/>
<path d="M51 82.1l2 1.4-2 1.5z" fill-rule="evenodd"/>
<path d="M55.5 81.9l.8-.4-.4 .8z" fill-rule="evenodd"/>
<path d="M54.3 81.9l.8-.4-.5 .8z" fill-rule="evenodd"/>
</g>
<path d="M141.4 76.6h3.7M141.4 78.6h1.4" fill="none" stroke="#004080" stroke-width=".18"/>
<g font-size="1.8" fill="#000080">
<text x="36.8" y="16.1">D7</text>
<text x="49" y="16.1">D8</text>
<text x="61.2" y="17.1">R1</text>
<text x="36.8" y="18.1">D9</text>
<text x="49" y="18.1">D10</text>
<text x="61.2" y="19.1">R2</text>
<text x="136.3" y="20.1">D5</text>
<text x="148.5" y="20.1">D6</text>
<text x="160.7" y="21.2">R15</text>
<text x="61.2" y="25.4">RESISTOR</text>
<text x="160.7" y="29.5">RESISTOR</text>
<text x="36.8" y="30.3">D11</text>
<text x="36.8" y="32.3">D13</text>
<text x="49" y="30.3">D12</text>
<text x="49" y="32.3">D14</text>
<text x="61.2" y="33.4">R4</text>
<text x="61.2" y="31.3">R3</text>
<text x="136.6" y="30.5">LED</text>
<text x="148.8" y="30.5">LED</text>
<text x="61.2" y="39.7">RESISTOR</text>
<text x="36.8" y="44.5">D15</text>
<text x="36.8" y="46.6">D17</text>
<text x="49" y="44.5">D16</text>
<text x="49" y="46.6">D18</text>
<text x="61.2" y="47.6">R6</text>
<text x="61.2" y="45.5">R5</text>
<text x="61.2" y="53.9">RESISTOR</text>
<text x="36.8" y="60.8">D19</text>
<text x="36.8" y="62.8">D21</text>
<text x="49" y="60.8">D20</text>
<text x="49" y="62.8">D22</text>
<text x="61.2" y="61.8">R7</text>
<text x="61.2" y="63.8">R8</text>
<text x="140.4" y="62.8">U1</text>
<text x="61.2" y="70.1">RESISTOR</text>
<text x="105.9" y="73">C1</text>
<text x="105.9" y="77">104</text>
<text x="36.8" y="81.1">D25</text>
<text x="36.8" y="79.1">D23</text>
<text x="49" y="81.1">D26</text>
<text x="49" y="79.1">D24</text>
<text x="61.2" y="80.1">R9</text>
<text x="61.2" y="82.1">R10</text>
<text x="61.2" y="88.4">RESISTOR</text>
<text x="142.4" y="87.2">74HC595</text>
<text x="36.8" y="101.4">D27</text>
<text x="49" y="101.4">D28</text>
<text x="124.2" y="97.4">J_IN</text>
<text x="158.7" y="97.4">J_OUT</text>
<text x="36.8" y="103.5">D29</text>
<text x="49" y="103.5">D30</text>
<text x="61.2" y="104.5">R12</text>
<text x="61.2" y="102.4">R11</text>
<text x="61.2" y="110.8">RESISTOR</text>
<text x="125.8" y="113.4" transform="rotate(-90 125.8 113.4)">HEADER 5</text>
<text x="160.4" y="113.4" transform="rotate(-90 160.4 113.4)">HEADER 5</text>
<text x="36.8" y="123.8">D33</text>
<text x="36.8" y="121.7">D31</text>
<text x="49" y="121.7">D32</text>
<text x="49" y="123.8">D34</text>
<text x="61.2" y="122.8">R13</text>
<text x="61.2" y="124.8">R14</text>
<text x="61.2" y="131.1">RESISTOR</text>
</g>
<g font-size="1.8">
<text x="14.4" y="20.1">VCC</text>
<text x="132.3" y="22.2">VCC</text>
<text x="103.8" y="68.9">VCC</text>
<text x="136.9" y="67.2">14</text>
<text x="136.9" y="71.3">12</text>
<text x="158.1" y="67.2">9</text>
<text x="158.1" y="71.3">15</text>
<text x="128.2" y="77.8">VCC</text>
<text x="136.9" y="77.4">10</text>
<text x="136.9" y="73.3">11</text>
<text x="158.1" y="73.3">1</text>
<text x="158.1" y="75.3">2</text>
<text x="158.1" y="77.4">3</text>
<text x="136.9" y="79.4">13</text>
<text x="158.1" y="79.4">4</text>
<text x="158.1" y="81.4">5</text>
<text x="158.1" y="83.5">6</text>
<text x="158.1" y="85.5">7</text>
<text x="129.7" y="103.8">1</text>
<text x="129.7" y="105.8">2</text>
<text x="129.7" y="107.9">3</text>
<text x="136.3" y="106.3">VCC</text>
<text x="164.2" y="103.8">1</text>
<text x="164.2" y="105.8">2</text>
<text x="164.2" y="107.9">3</text>
<text x="170.9" y="106.3">VCC</text>
<text x="129.7" y="109.9">4</text>
<text x="129.7" y="111.9">5</text>
<text x="164.2" y="109.9">4</text>
<text x="164.2" y="111.9">5</text>
<text x="128.2" y="138">Title</text>
<text x="136.3" y="140">&lt;Title&gt;</text>
<text x="128.2" y="144.1">Size</text>
<text x="130.3" y="146.1">A</text>
<text x="136.3" y="144.1">Document Number</text>
<text x="136.3" y="146.1">&lt;Doc&gt;</text>
<text x="195.3" y="144.1">Rev</text>
<text x="197.3" y="146.1">&lt;RevCode&gt;</text>
<text x="128.2" y="150.2">Date:</text>
<text x="138.8" y="150.2">Sunday, June 19, 2011</text>
<text x="168.9" y="150.2">Sheet</text>
<text x="179" y="150.2">1</text>
<text x="185.1" y="150.2">of</text>
<text x="191.2" y="150.2">1</text>
</g>
<g font-size="1.8" fill="#f00">
<text x="73.8" y="22.1">A</text>
<text x="171.3" y="24.2">Dot</text>
<text x="73.8" y="36.4">B</text>
<text x="73.8" y="50.6">C</text>
<text x="73.8" y="66.8">D</text>
<text x="128.6" y="66.8">SDI</text>
<text x="128.6" y="70.9">LATCH</text>
<text x="163.2" y="66.8">SDO</text>
<text x="163.2" y="70.9">A</text>
<text x="128.6" y="72.9">CLK</text>
<text x="163.2" y="72.9">B</text>
<text x="163.2" y="75">C</text>
<text x="163.2" y="77">D</text>
<text x="163.2" y="79">E</text>
<text x="163.2" y="81.1">F</text>
<text x="163.2" y="83.1">G</text>
<text x="73.8" y="85.1">E</text>
<text x="163.2" y="85.1">DOT</text>
<text x="73.8" y="107.5">F</text>
<text x="134.7" y="107.5">SDI</text>
<text x="169.3" y="107.5">SDO</text>
<text x="134.7" y="109.5">CLK</text>
<text x="134.7" y="111.5">LATCH</text>
<text x="169.3" y="109.5">CLK</text>
<text x="169.3" y="111.5">LATCH</text>
<text x="75.8" y="127.8">G</text>
</g>
<g font-size="1.8" fill="#004080">
<text x="141.4" y="68.1">SDI</text>
<text x="151.7" y="68.1">SDO</text>
<text x="141.4" y="74.2">SRCLK</text>
<text x="141.4" y="72.2">RCLK</text>
<text x="152.9" y="76.2">QC</text>
<text x="153" y="72.2">QA</text>
<text x="153" y="74.2">QB</text>
<text x="141.4" y="78.3">CLR</text>
<text x="141.4" y="80.3">G</text>
<text x="152.9" y="78.3">QD</text>
<text x="153" y="80.3">QE</text>
<text x="153.2" y="82.3">QF</text>
<text x="152.9" y="84.4">QG</text>
<text x="152.9" y="86.4">QH</text>
</g>
<g font-size="1.4">
<text x="27.6" y="7.8">5</text>
<text x="66.2" y="7.8">4</text>
<text x="104.9" y="7.8">3</text>
<text x="143.5" y="7.8">2</text>
<text x="182.1" y="7.8">1</text>
<text x="6.8" y="27.4">D</text>
<text x="201.9" y="27.4">D</text>
<text x="6.8" y="63">C</text>
<text x="201.9" y="63">C</text>
<text x="6.8" y="98.5">B</text>
<text x="201.9" y="98.5">B</text>
<text x="6.8" y="134.1">A</text>
<text x="201.9" y="134.1">A</text>
<text x="27.6" y="152.1">5</text>
<text x="66.2" y="152.1">4</text>
<text x="104.9" y="152.1">3</text>
<text x="143.5" y="152.1">2</text>
<text x="182.1" y="152.1">1</text>
</g>
</svg>
